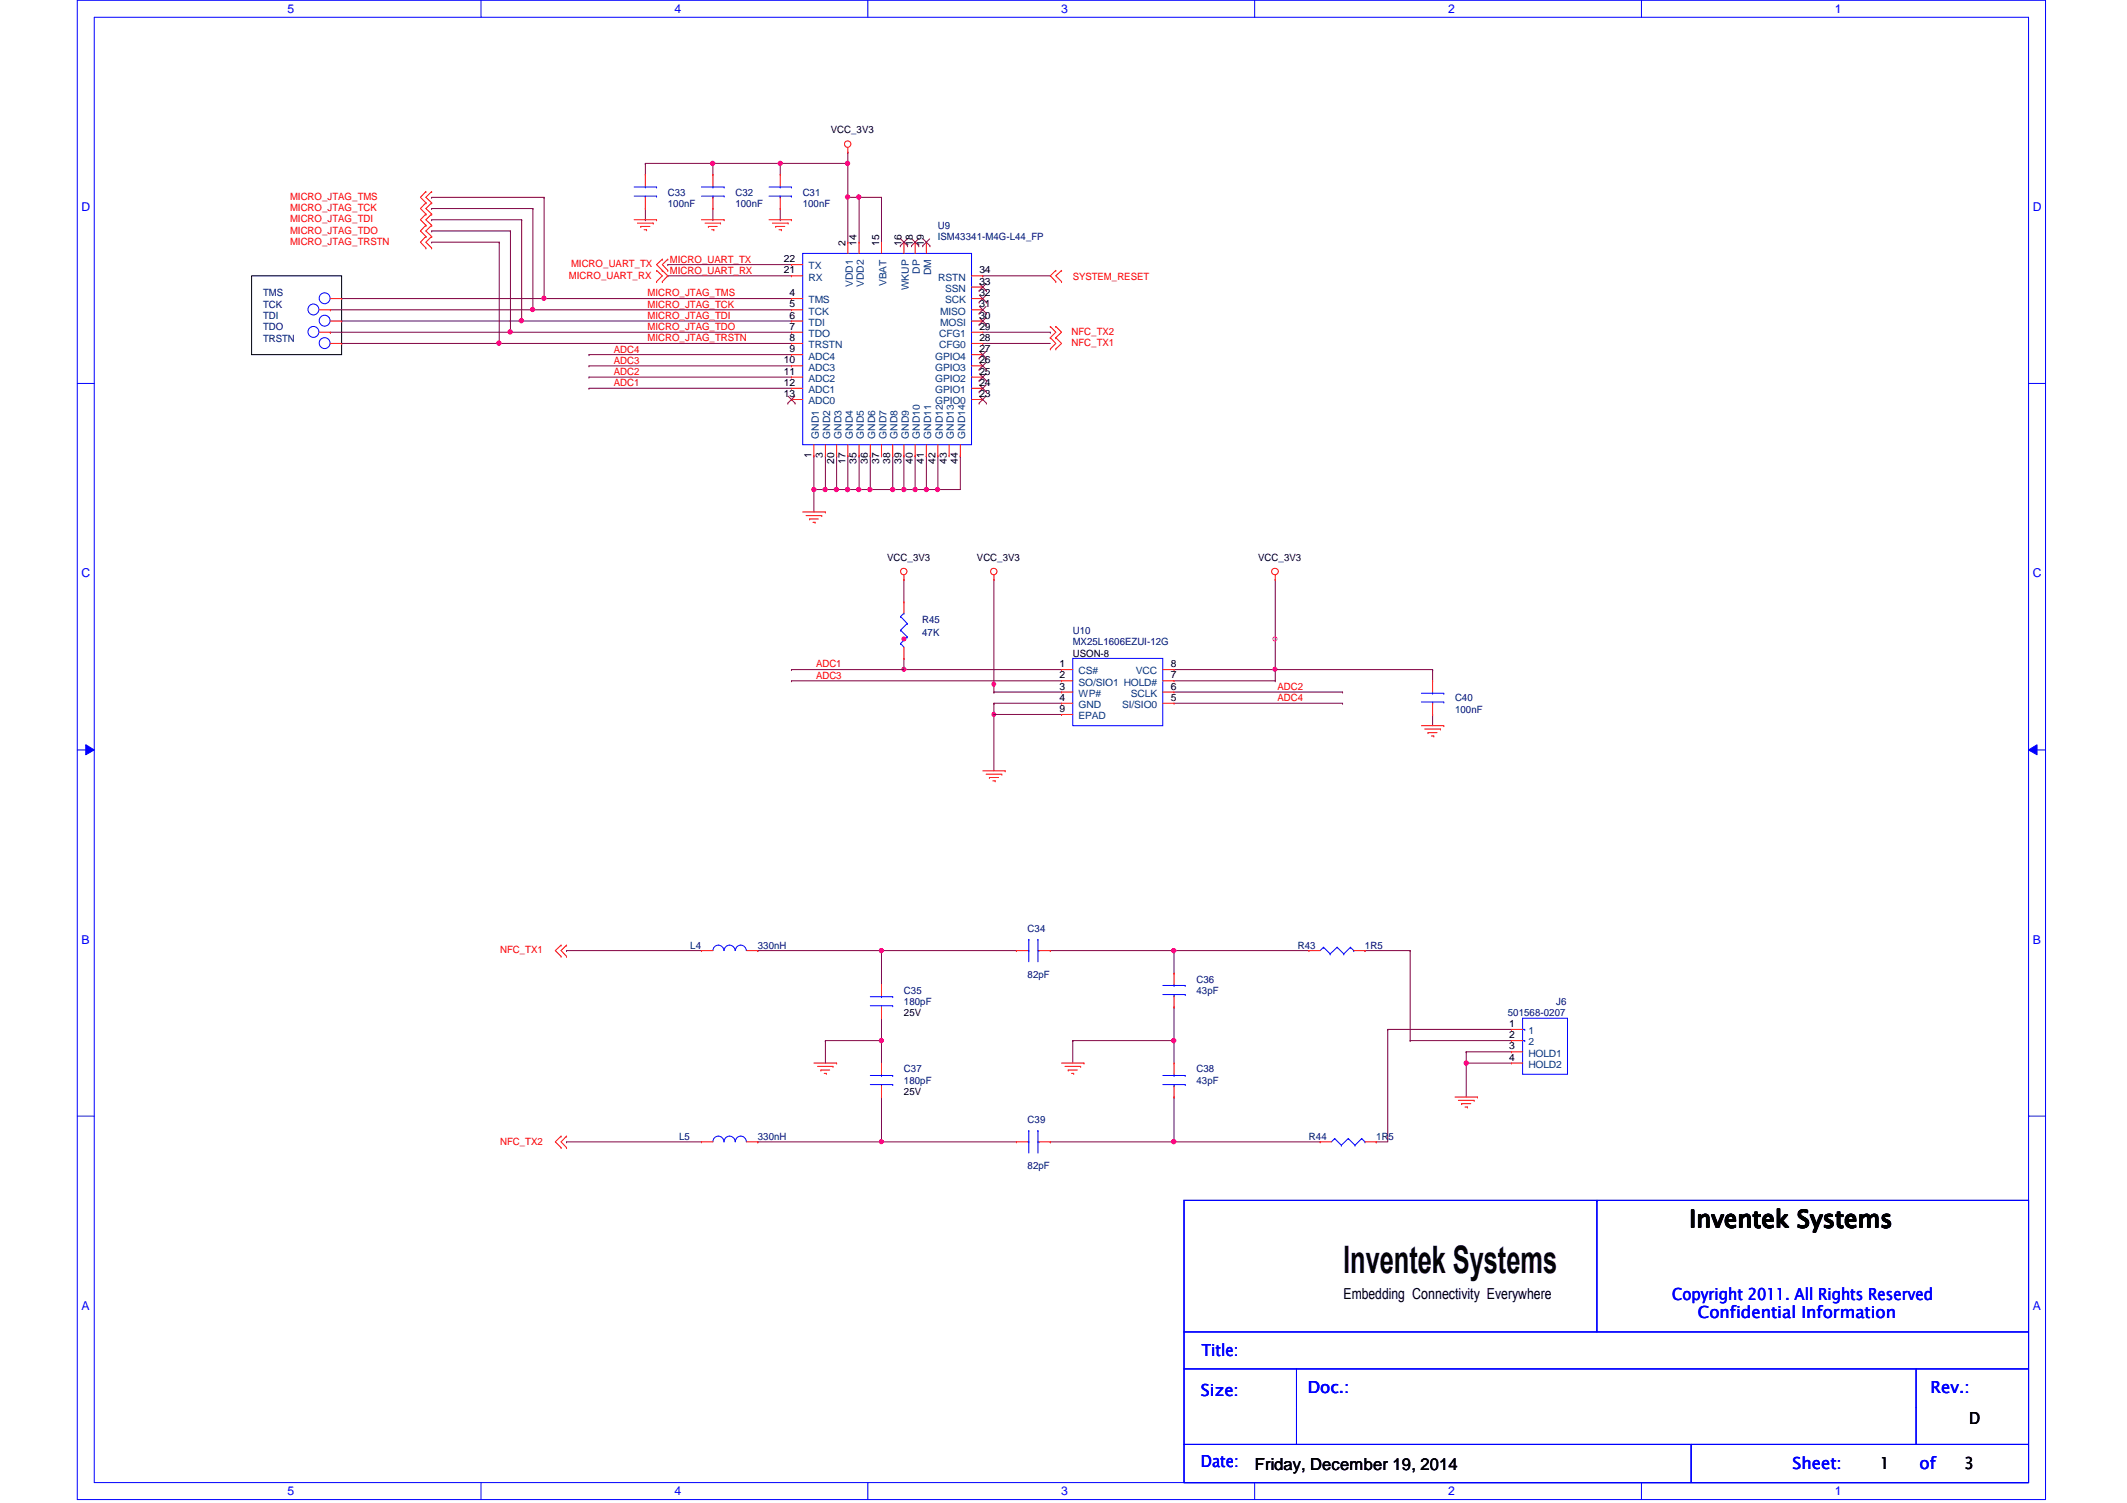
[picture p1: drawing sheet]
<svg xmlns="http://www.w3.org/2000/svg" width="297mm" height="210mm" viewBox="0 0 297 210" stroke-linecap="round" stroke-linejoin="round" font-family="sans-serif">
<path d="M10.8 0h274.9v209.4h-274.9zM13.2 2.4h270.1v204.7h-270.1z" fill="none" stroke="#00f" stroke-width=".14"/>
<g fill="#fff">
<path d="M40.2 .3h.9v1.9h-.9z"/>
<path d="M40.2 207.3h.9v1.9h-.9z"/>
</g>
<path d="M67.2 0v2.4M67.2 207.1v2.3" fill="none" stroke="#00f" stroke-width=".14"/>
<g fill="#fff">
<path d="M94.2 .3h.9v1.9h-.9z"/>
<path d="M94.2 207.3h.9v1.9h-.9z"/>
</g>
<path d="M121.2 0v2.4M121.2 207.1v2.3" fill="none" stroke="#00f" stroke-width=".14"/>
<g fill="#fff">
<path d="M148.2 .3h.9v1.9h-.9z"/>
<path d="M148.2 207.3h.9v1.9h-.9z"/>
</g>
<path d="M175.2 0v2.4M175.2 207.1v2.3" fill="none" stroke="#00f" stroke-width=".14"/>
<g fill="#fff">
<path d="M202.2 .3h1v1.9h-1z"/>
<path d="M202.2 207.3h1v1.9h-1z"/>
</g>
<path d="M229.2 0v2.4M229.2 207.1v2.3" fill="none" stroke="#00f" stroke-width=".14"/>
<g fill="#fff">
<path d="M256.2 .3h1v1.9h-1z"/>
<path d="M256.2 207.3h1v1.9h-1z"/>
<path d="M11.4 28h1.2v1.9h-1.2z"/>
<path d="M283.9 28h1.2v1.9h-1.2z"/>
<path d="M11.4 79.1h1.2v1.9h-1.2z"/>
<path d="M283.9 79.1h1.2v1.9h-1.2z"/>
</g>
<path d="M10.8 53.6h2.4M283.3 53.6h2.4" fill="none" stroke="#00f" stroke-width=".14"/>
<g fill="#fff">
<path d="M11.4 130.3h1.1v1.9h-1.1z"/>
<path d="M283.9 130.3h1.1v1.9h-1.1z"/>
</g>
<path d="M10.8 104.7h2.4M283.3 104.7h2.4" fill="none" stroke="#00f" stroke-width=".14"/>
<path d="M12 104l1.2 .7-1.2 .7z" fill="#00f"/>
<path d="M12 104l1.2 .7-1.2 .7z" fill="none" stroke="#00f" stroke-width=".14"/>
<path d="M283.3 104.7l1.2-.7v1.4z" fill="#00f"/>
<path d="M283.3 104.7l1.2-.7v1.4z" fill="none" stroke="#00f" stroke-width=".14"/>
<g fill="#fff">
<path d="M11.4 181.4h1.1v1.9h-1.1z"/>
<path d="M283.9 181.4h1.1v1.9h-1.1z"/>
</g>
<path d="M10.8 155.9h2.4M283.3 155.9h2.4" fill="none" stroke="#00f" stroke-width=".14"/>
<path d="M35.1 38.5h12.6v11h-12.6z" fill="none" stroke="#000" stroke-width=".14"/>
<path d="M113.7 63.7h.1M113.7 68.4h.1M113.7 63.7v4.7M113.7 68.4h1.6" fill="none" stroke="#800040" stroke-width=".14"/>
<circle cx="113.7" cy="68.4" r=".3" fill="#f0f"/>
<circle cx="113.7" cy="68.4" r=".3" fill="none" stroke="#f0f" stroke-width=".14"/>
<path d="M113.7 68.4h.1M113.7 68.4v3.1M131 68.4h.1M134.1 63.7h.1M134.1 63.7v4.7h-3.1" fill="none" stroke="#800040" stroke-width=".14"/>
<circle cx="130.9" cy="68.4" r=".3" fill="#f0f"/>
<circle cx="130.9" cy="68.4" r=".3" fill="none" stroke="#f0f" stroke-width=".14"/>
<path d="M129.4 63.7h.1M129.4 68.4h.1M129.4 63.7v4.7M131 63.7h.1M131 63.7v4.7h-1.6" fill="none" stroke="#800040" stroke-width=".14"/>
<circle cx="129.4" cy="68.4" r=".3" fill="#f0f"/>
<circle cx="129.4" cy="68.4" r=".3" fill="none" stroke="#f0f" stroke-width=".14"/>
<path d="M124.7 68.4h.1M124.7 68.4h1.5" fill="none" stroke="#800040" stroke-width=".14"/>
<circle cx="124.7" cy="68.4" r=".3" fill="#f0f"/>
<circle cx="124.7" cy="68.4" r=".3" fill="none" stroke="#f0f" stroke-width=".14"/>
<path d="M121.5 63.7h.1M121.5 68.4h.1M121.5 63.7v4.7M124.7 63.7h.1M124.7 63.7v4.7h-3.2" fill="none" stroke="#800040" stroke-width=".14"/>
<circle cx="121.5" cy="68.4" r=".3" fill="#f0f"/>
<circle cx="121.5" cy="68.4" r=".3" fill="none" stroke="#f0f" stroke-width=".14"/>
<path d="M120 63.7h.1M120 68.4h.1M120 63.7v4.7M120 68.4h1.5" fill="none" stroke="#800040" stroke-width=".14"/>
<circle cx="119.9" cy="68.4" r=".3" fill="#f0f"/>
<circle cx="119.9" cy="68.4" r=".3" fill="none" stroke="#f0f" stroke-width=".14"/>
<path d="M118.4 63.7h.1M118.4 68.4h.1M118.4 63.7v4.7M118.4 68.4h1.6" fill="none" stroke="#800040" stroke-width=".14"/>
<circle cx="118.4" cy="68.4" r=".3" fill="#f0f"/>
<circle cx="118.4" cy="68.4" r=".3" fill="none" stroke="#f0f" stroke-width=".14"/>
<path d="M116.8 63.7h.1M116.8 68.4h.1M116.8 63.7v4.7M116.8 68.4h1.6" fill="none" stroke="#800040" stroke-width=".14"/>
<circle cx="118.4" cy="68.4" r=".3" fill="#f0f"/>
<circle cx="118.4" cy="68.4" r=".3" fill="none" stroke="#f0f" stroke-width=".14"/>
<circle cx="116.8" cy="68.4" r=".3" fill="#f0f"/>
<circle cx="116.8" cy="68.4" r=".3" fill="none" stroke="#f0f" stroke-width=".14"/>
<path d="M115.3 63.7h.1M115.3 68.4h.1M115.3 63.7v4.7M115.3 68.4h1.5" fill="none" stroke="#800040" stroke-width=".14"/>
<circle cx="115.2" cy="68.4" r=".3" fill="#f0f"/>
<circle cx="115.2" cy="68.4" r=".3" fill="none" stroke="#f0f" stroke-width=".14"/>
<path d="M126.2 63.7h.1M126.2 68.4h.1M126.2 63.7v4.7M126.2 68.4h1.6" fill="none" stroke="#800040" stroke-width=".14"/>
<circle cx="126.2" cy="68.4" r=".3" fill="#f0f"/>
<circle cx="126.2" cy="68.4" r=".3" fill="none" stroke="#f0f" stroke-width=".14"/>
<path d="M127.8 63.7h.1M127.8 68.4h.1M127.8 63.7v4.7M127.8 68.4h1.6" fill="none" stroke="#800040" stroke-width=".14"/>
<circle cx="127.8" cy="68.4" r=".3" fill="#f0f"/>
<circle cx="127.8" cy="68.4" r=".3" fill="none" stroke="#f0f" stroke-width=".14"/>
<path d="M76 41.7h.1M76 41.7h34.5" fill="none" stroke="#800040" stroke-width=".14"/>
<circle cx="75.9" cy="41.7" r=".29" fill="#f0f"/>
<circle cx="75.9" cy="41.7" r=".29" fill="none" stroke="#f0f" stroke-width=".14"/>
<path d="M74.4 43.3h.1M74.4 43.3h36.1" fill="none" stroke="#800040" stroke-width=".14"/>
<circle cx="74.4" cy="43.2" r=".3" fill="#f0f"/>
<circle cx="74.4" cy="43.2" r=".3" fill="none" stroke="#f0f" stroke-width=".14"/>
<path d="M69.7 48h.1M69.7 48h40.8M71.3 46.4h.1M71.3 46.4h39.2" fill="none" stroke="#800040" stroke-width=".14"/>
<circle cx="69.7" cy="47.9" r=".3" fill="#f0f"/>
<circle cx="69.7" cy="47.9" r=".3" fill="none" stroke="#f0f" stroke-width=".14"/>
<path d="M93.3 37h.1M93.3 38.5h.1M93.3 37h17.2M93.3 38.5h17.2M118.4 27.6h.1M118.4 27.6v6.2M137.2 38.5h.1M137.2 38.5h9.5" fill="none" stroke="#800040" stroke-width=".14"/>
<circle cx="118.4" cy="27.5" r=".3" fill="#f0f"/>
<circle cx="118.4" cy="27.5" r=".3" fill="none" stroke="#f0f" stroke-width=".14"/>
<path d="M120 27.6h.1M120 27.6v6.2" fill="none" stroke="#800040" stroke-width=".14"/>
<circle cx="119.9" cy="27.5" r=".3" fill="#f0f"/>
<circle cx="119.9" cy="27.5" r=".3" fill="none" stroke="#f0f" stroke-width=".14"/>
<path d="M120 27.6h.1M120 27.6h3.1M123.1 27.6h.1M123.1 27.6v6.2M72.9 44.8h.1M72.9 44.8h37.6" fill="none" stroke="#800040" stroke-width=".14"/>
<circle cx="72.8" cy="44.8" r=".3" fill="#f0f"/>
<circle cx="72.8" cy="44.8" r=".3" fill="none" stroke="#f0f" stroke-width=".14"/>
<g fill="none" stroke="#800040" stroke-width=".14">
<path d="M60.3 27.6h.1M60.3 29.1h.1M60.3 30.7h.1M60.3 32.3h.1M60.3 27.6h15.7M60.3 29.1h14.1M60.3 30.7h12.6M60.3 32.3h11M71.3 32.3h.1M71.3 32.3v14.1M72.9 30.7h.1M72.9 30.7v14.1h-25.2"/>
<path d="M74.4 29.1h.1M74.4 29.1v14.2h-28.3M76 27.6h.1M76 27.6v14.1h-28.3M46.1 43.3h.1M47.7 41.7h.1M47.7 44.8h.1"/>
</g>
<circle cx="71.2" cy="46.4" r=".3" fill="#f0f"/>
<circle cx="71.2" cy="46.4" r=".3" fill="none" stroke="#f0f" stroke-width=".14"/>
<path d="M60.3 33.8h.1M60.3 33.8h9.4M69.7 33.8h.1M69.7 33.8v14.2h-22M46.1 46.4h.1M46.1 46.4h25.2M47.7 48h.1M123.1 132.8h.1M123.1 132.8h18.8" fill="none" stroke="#800040" stroke-width=".14"/>
<circle cx="123.1" cy="132.8" r=".29" fill="#f0f"/>
<circle cx="123.1" cy="132.8" r=".29" fill="none" stroke="#f0f" stroke-width=".14"/>
<path d="M123.1 132.8h.1M123.1 132.8v4.7M123.1 145.3h.1M123.1 145.3v3.2" fill="none" stroke="#800040" stroke-width=".14"/>
<circle cx="123.1" cy="145.3" r=".29" fill="#f0f"/>
<circle cx="123.1" cy="145.3" r=".29" fill="none" stroke="#f0f" stroke-width=".14"/>
<path d="M123.1 159.5h.1M123.1 159.5h18.8" fill="none" stroke="#800040" stroke-width=".14"/>
<circle cx="123.1" cy="159.4" r=".29" fill="#f0f"/>
<circle cx="123.1" cy="159.4" r=".29" fill="none" stroke="#f0f" stroke-width=".14"/>
<path d="M115.3 145.3h.1M115.3 145.3v3.2M115.3 145.3h7.8M123.1 153.2h.1M123.1 153.2v6.3M149.8 145.3h.1M149.8 145.3v3.2M164 140.6h.1M164 140.6v4.7h-14.2" fill="none" stroke="#800040" stroke-width=".14"/>
<circle cx="163.9" cy="145.3" r=".3" fill="#f0f"/>
<circle cx="163.9" cy="145.3" r=".3" fill="none" stroke="#f0f" stroke-width=".14"/>
<path d="M164 132.8h.1M164 132.8h18.8M164 145.3h.1M164 145.3v3.2" fill="none" stroke="#800040" stroke-width=".14"/>
<circle cx="163.9" cy="132.8" r=".3" fill="#f0f"/>
<circle cx="163.9" cy="132.8" r=".3" fill="none" stroke="#f0f" stroke-width=".14"/>
<path d="M164 132.8h.1M164 132.8v3.1M164 159.5h.1M164 159.5h20.4" fill="none" stroke="#800040" stroke-width=".14"/>
<circle cx="163.9" cy="159.4" r=".29" fill="#f0f"/>
<circle cx="163.9" cy="159.4" r=".29" fill="none" stroke="#f0f" stroke-width=".14"/>
<path d="M164 153.2h.1M164 153.2v6.3" fill="none" stroke="#800040" stroke-width=".14"/>
<circle cx="163.9" cy="159.4" r=".29" fill="#f0f"/>
<circle cx="163.9" cy="159.4" r=".29" fill="none" stroke="#f0f" stroke-width=".14"/>
<g fill="none" stroke="#800040" stroke-width=".14">
<path d="M90.1 22.8h.1M90.1 22.8v1.6M90.1 22.8h9.5M99.6 22.8h.1M118.4 27.6h.1M118.4 22.8h.1M118.4 27.6h1.6M118.4 22.8v4.8M137.2 48h.1M137.2 48h9.5M137.2 46.4h9.5M146.7 46.4h.1"/>
<path d="M79.1 132.8h.1M79.1 132.8h18.9M105.8 132.8h.1M105.8 132.8h17.3M146.7 132.8h.1M146.7 132.8h17.3M190.6 132.8h.1M190.6 132.8h6.3M196.9 132.8h.1M196.9 132.8v12.5M79.1 159.5h.1M79.1 159.5h18.9"/>
<path d="M105.8 159.5h.1M105.8 159.5h17.3M123.1 142.2h.1M123.1 142.2v3.1M146.7 159.5h.1M146.7 159.5h17.3M192.2 159.5h.1M193.8 143.8h.1M193.8 143.8v15.7h-1.6"/>
</g>
<circle cx="99.5" cy="22.8" r=".3" fill="#f0f"/>
<circle cx="99.5" cy="22.8" r=".3" fill="none" stroke="#f0f" stroke-width=".14"/>
<path d="M99.6 22.8h.1M99.6 22.8v1.6M99.6 22.8h9.4M109 22.8h.1" fill="none" stroke="#800040" stroke-width=".14"/>
<circle cx="109" cy="22.8" r=".3" fill="#f0f"/>
<circle cx="109" cy="22.8" r=".3" fill="none" stroke="#f0f" stroke-width=".14"/>
<path d="M109 22.8h.1M109 22.8v1.6M109 22.8h9.4" fill="none" stroke="#800040" stroke-width=".14"/>
<circle cx="118.4" cy="22.8" r=".3" fill="#f0f"/>
<circle cx="118.4" cy="22.8" r=".3" fill="none" stroke="#f0f" stroke-width=".14"/>
<path d="M90.1 30.7h.1M90.1 29.1v1.6M99.6 30.7h.1M99.6 29.1v1.6M109 30.7h.1M109 29.1v1.6M118.4 21.3h.1M118.4 21.3v1.5M204.8 148.5h.1M204.8 148.5h6.3M204.8 148.5v4.7" fill="none" stroke="#800040" stroke-width=".14"/>
<circle cx="204.8" cy="148.5" r=".3" fill="#f0f"/>
<circle cx="204.8" cy="148.5" r=".3" fill="none" stroke="#f0f" stroke-width=".14"/>
<g fill="none" stroke="#800040" stroke-width=".14">
<path d="M164 93.5h14.1M178.1 93.5h.1M200.1 93.5h.1M200.1 99.8h.1M200.1 93.5v1.6M200.1 99.8v1.5M193.8 143.8h.1M193.8 143.8h17.3M196.9 145.3h.1M196.9 145.3h14.2M204.8 146.9h.1M204.8 146.9h6.3"/>
<path d="M204.8 146.9v1.6"/>
</g>
<circle cx="178.1" cy="93.5" r=".3" fill="#f0f"/>
<circle cx="178.1" cy="93.5" r=".3" fill="none" stroke="#f0f" stroke-width=".14"/>
<path d="M138.8 99.8h.1M138.8 99.8v7.9M178.1 80.9h.1M178.1 80.9v12.6h22M200.1 93.5h.1" fill="none" stroke="#800040" stroke-width=".14"/>
<circle cx="138.8" cy="99.8" r=".29" fill="#f0f"/>
<circle cx="138.8" cy="99.8" r=".29" fill="none" stroke="#f0f" stroke-width=".14"/>
<g fill="none" stroke="#800040" stroke-width=".14">
<path d="M126.2 93.5h.1M126.2 93.5h22M138.8 98.2h.1M138.8 96.6h.1M138.8 98.2h9.4M138.8 98.2v1.6h9.4M138.8 96.6h9.4M148.2 99.8h.1M164 96.6h23.5M164 95.1h14.1M178.1 95.1h.1M178.1 93.5h.1"/>
<path d="M178.1 93.5v1.6M187.5 96.6h.1"/>
</g>
<circle cx="126.2" cy="93.5" r=".3" fill="#f0f"/>
<circle cx="126.2" cy="93.5" r=".3" fill="none" stroke="#f0f" stroke-width=".14"/>
<g fill="none" stroke="#800040" stroke-width=".14">
<path d="M82.3 54.2h.1M82.3 52.7h.1M82.3 51.1h.1M82.3 49.5h.1M82.3 54.2h28.2M82.3 52.7h28.2M82.3 51.1h28.2M82.3 49.5h28.2M110.5 93.5h.1M110.5 95.1h.1M110.5 95.1h37.7M126.2 91.9h.1"/>
<path d="M126.2 80.9h.1M126.2 91.9v1.6h-15.7M126.2 80.9v3.2M138.8 96.6h.1M138.8 80.9v15.7M164 98.2h23.5M187.5 98.2h.1"/>
</g>
<g fill="none" stroke="#f00" stroke-width=".14">
<path d="M59.5 26.8h.1M59.5 28.3h.1M59.5 29.9h.1M59.5 31.5h.1M59.5 33h.1M59.5 34.6h.1M59.5 26.8l-.8 .8 .8 .7M59.5 28.3l-.8 .8 .8 .8M59.5 29.9l-.8 .8 .8 .8M59.5 31.5l-.8 .8 .8 .7M59.5 33l-.8 .8 .8 .8M60.3 26.8h.1"/>
<path d="M60.3 28.3h.1M60.3 29.9h.1M60.3 31.5h.1M60.3 33h.1M60.3 34.6h.1M60.3 26.8l-.8 .8 .8 .7M60.3 28.3l-.8 .8 .8 .8M60.3 29.9l-.8 .8 .8 .8M60.3 31.5l-.8 .8 .8 .7M60.3 33l-.8 .8 .8 .8M88.6 30.7h3.1M89 31.2h2.2"/>
<path d="M89.5 31.6h.1M89.5 31.6h1.3M90 32.1h.3M90.1 24.4h.1M90.1 29.1h.1M90.1 24.4v1.6M90.1 27.6v1.5M90.3 32.1h.1M91.2 31.2h.1M91.7 30.7h.1M91.7 39.3h.1M91.7 37.8h.1"/>
<path d="M91.7 37.8l.8 .7-.8 .8M92.5 37.8h.1M92.5 39.3h.1M92.5 36.2h.1M92.5 36.2l-.8 .8 1.6 1.5-.8 .8M93.3 36.2h.1M93.3 37.8h.1M93.3 36.2l-.8 .8 .8 .8M98 30.7h3.1M98.5 31.2h2.1M98.9 31.6h.1M98.9 31.6h1.3"/>
<path d="M99.4 32.1h.3M99.6 24.4h.1M99.6 29.1h.1M99.6 24.4v1.6M99.6 27.6v1.5M99.7 32.1h.1M100.6 31.2h.1M101.1 30.7h.1M107.4 30.7h3.1M107.9 31.2h2.2M108.3 31.6h.1M108.3 31.6h1.3"/>
<path d="M108.8 32.1h.3M109 24.4h.1M109 29.1h.1M109 24.4v1.6M109 27.6v1.5M109.1 32.1h.1M110.1 31.2h.1M110.5 30.7h.1M110.5 38.5h.1M110.5 37h.1M110.5 38.5h1.6M110.5 37h1.6"/>
<path d="M118.4 21.3h.1M118.4 33.8h.1M118.4 20.6v.7M118.4 33.8v1.6M120 33.8h.1M120 33.8v1.6M123.1 33.8h.1M123.1 33.8v1.6M126.2 33.8h.1M126.2 33.8v1.6M127.8 33.8h.1M127.8 33.8v1.6"/>
<path d="M129.4 33.8h.1M129.4 33.8v1.6M135.7 38.5h1.5M137.2 38.5h.1M147.4 37.8h.1M147.4 39.3h.1M147.4 37.8l-.7 .7 .7 .8M148.2 39.3h.1M148.2 37.8h.1M148.2 37.8l-.8 .7 .8 .8M44.6 43.3h1.5M44.6 46.4h1.5"/>
<path d="M46.1 43.3h.1M46.1 46.4h.1M46.1 44.8h1.6M46.1 41.7h1.6M46.1 48h1.6M47.7 44.8h.1M47.7 41.7h.1M47.7 48h.1M110.5 41.7h.1M110.5 43.3h.1M110.5 44.8h.1M110.5 46.4h.1"/>
<path d="M110.5 48h.1M110.5 49.5h.1M110.5 51.1h.1M110.5 52.7h.1M110.5 54.2h.1M110.5 55.8h.1M110.5 43.3h1.6M110.5 44.8h1.6M110.5 41.7h1.6M110.5 46.4h1.6M110.5 48h1.6M110.5 49.5h1.6"/>
<path d="M110.5 51.1h1.6M110.5 52.7h1.6M110.5 54.2h1.6M110.5 55.8h1.6M135.7 43.3h1.5M135.7 44.8h1.5M135.7 41.7h1.5M135.7 46.4h1.5M135.7 48h1.5M135.7 49.5h1.5M135.7 51.1h1.5M135.7 52.7h1.5"/>
<path d="M135.7 54.2h1.5M135.7 55.8h1.5M135.7 40.1h1.5M137.2 55.8h.1M137.2 54.2h.1M137.2 52.7h.1M137.2 51.1h.1M137.2 49.5h.1M137.2 48h.1M137.2 46.4h.1M137.2 44.8h.1M137.2 43.3h.1"/>
<path d="M137.2 41.7h.1M137.2 40.1h.1M146.7 47.2h.1M146.7 48.7h.1M146.7 45.6h.1M146.7 47.2l.7 .8-.7 .7M146.7 45.6l.7 .8-.7 .8M147.4 47.2h.1M147.4 48.7h.1M147.4 45.6h.1M147.4 47.2l.8 .8-.8 .7M147.4 45.6l.8 .8-.8 .8"/>
<path d="M112.1 71.5h3.2M112.6 72h2.2M113.1 72.5h.1M113.1 72.5h1.2M113.5 72.9h.3M113.7 63.7h.1M113.7 62.1v1.6M113.8 72.9h.1M114.8 72h.1M115.3 71.5h.1M115.3 63.7h.1M115.3 62.1v1.6"/>
<path d="M116.8 63.7h.1M116.8 62.1v1.6M118.4 63.7h.1M118.4 62.1v1.6M120 63.7h.1M120 62.1v1.6M121.5 63.7h.1M121.5 62.1v1.6M123.1 63.7h.1M123.1 62.1v1.6M124.7 63.7h.1M124.7 62.1v1.6"/>
<path d="M126.2 63.7h.1M126.2 62.1v1.6M127.8 63.7h.1M127.8 62.1v1.6M129.4 63.7h.1M129.4 62.1v1.6M131 63.7h.1M131 62.1v1.6M132.5 63.7h.1M132.5 62.1v1.6M134.1 63.7h.1M134.1 62.1v1.6"/>
<path d="M126.2 80.9h.1M126.2 91.9h.1M126.2 84.1h.1M126.2 80.3v.6M126.2 84.1v1.5M126.2 90.4v1.5M138.8 80.9h.1M138.8 80.3v.6M148.2 93.5h.1M148.2 95.1h.1M148.2 96.6h.1M148.2 98.2h.1"/>
<path d="M148.2 99.8h.1M148.2 93.5h1.6M148.2 95.1h1.6M148.2 96.6h1.6M148.2 98.2h1.6M148.2 99.8h1.6M162.4 93.5h1.6M162.4 95.1h1.6M162.4 96.6h1.6M162.4 98.2h1.6M164 93.5h.1M164 95.1h.1"/>
<path d="M164 96.6h.1M164 98.2h.1M178.1 80.9h.1M178.1 80.3v.6M200.1 95.1h.1M200.1 99.8h.1M200.1 95.1v1.5M200.1 98.2v1.6M137.2 107.7h3.2M137.7 108.1h2.2M138.2 108.6h.1M138.2 108.6h1.2"/>
<path d="M138.6 109.1h.4M139 109.1h.1M139.9 108.1h.1M140.4 107.7h.1M198.5 101.3h3.1M199 101.8h2.2M199.4 102.3h.1M199.4 102.3h1.3M199.9 102.8h.3M200.2 102.8h.1M201.2 101.8h.1M201.6 101.3h.1"/>
<path d="M78.4 132h.1M78.4 133.6h.1M78.4 132l-.8 .8 .8 .8M79.1 132h.1M79.1 133.6h.1M79.1 132l-.7 .8 .7 .8M98 132.8h.1M98 132.8h1.6M104.3 132.8h1.5M105.8 132.8h.1M123.1 137.5h.1M123.1 137.5v1.6"/>
<path d="M141.9 132.8h.1M141.9 132.8h1.6M145.1 132.8h1.6M146.7 132.8h.1M164 135.9h.1M164 135.9v1.6M164 139.1v1.5M182.8 132.8h.1M182.8 132.8h1.6M189.1 132.8h1.5M190.6 132.8h.1M78.4 158.7h.1"/>
<path d="M78.4 158.7l-.8 .8 .8 .8M79.1 158.7h.1M79.1 158.7l-.7 .8 .7 .8M98 159.5h.1M98 159.5h1.6M104.3 159.5h1.5M105.8 159.5h.1M113.7 148.5h3.1M114.2 148.9h2.1M114.6 149.4h.1M114.6 149.4h1.3M115.1 149.9h.3"/>
<path d="M115.4 149.9h.1M116.3 148.9h.1M116.8 148.5h.1M123.1 142.2h.1M123.1 148.5h.1M123.1 153.2h.1M123.1 140.6v1.6M123.1 148.5v1.5M123.1 151.6v1.6M141.9 159.5h.1M141.9 159.5h1.6M145.1 159.5h1.6"/>
<path d="M146.7 159.5h.1M148.2 148.5h3.2M148.7 148.9h2.2M149.2 149.4h.1M149.2 149.4h1.2M149.6 149.9h.3M149.9 149.9h.1M150.9 148.9h.1M151.4 148.5h.1M164 140.6h.1M164 148.5h.1M164 153.2h.1"/>
<path d="M164 148.5v1.5M164 151.6v1.6M184.4 159.5h.1M184.4 159.5h1.5M190.6 159.5h1.6M192.2 159.5h.1M203.2 153.2h3.1M203.7 153.7h2.2M204.1 154.1h.1M204.1 154.1h1.3M204.6 154.6h.3M204.9 154.6h.1"/>
<path d="M205.9 153.7h.1M206.3 153.2h.1M211.1 145.3h.1M211.1 143.8h.1M211.1 146.9h.1M211.1 148.5h.1M211.1 148.5h1.5M211.1 145.3h1.5M211.1 143.8h1.5M211.1 146.9h1.5M78.4 160.3h.1M79.1 160.3h.1"/>
<circle cx="118.4" cy="20.1" r=".45"/>
<circle cx="126.2" cy="79.8" r=".45"/>
<circle cx="138.8" cy="79.8" r=".45"/>
<circle cx="178.1" cy="79.8" r=".46"/>
</g>
<g fill="none" stroke="#00f" stroke-width=".14">
<path d="M88.6 27.4h3.1M88.6 26.1h3.1M90.1 26.1h.1M90.1 27.6h.1M90.1 26v.1M90.1 27.4v.2M91.7 27.4h.1M91.7 26.1h.1M98 27.4h3.1M98 26.1h3.1M99.6 26.1h.1M99.6 27.6h.1"/>
<path d="M99.6 26v.1M99.6 27.4v.2M101.1 27.4h.1M101.1 26.1h.1M107.4 27.4h3.1M107.4 26.1h3.1M109 26.1h.1M109 27.6h.1M109 26v.1M109 27.4v.2M110.5 27.4h.1M110.5 26.1h.1"/>
<path d="M112.1 35.4h23.6v26.7h-23.6zM125.8 89.9h.1M125.8 88h.1M125.8 86.1h.1M125.8 89.9l.4 .5M125.8 88l.9 .9M125.8 86.1l.9 1M126.2 85.6h.1M126.2 85.6l-.4 .5M126.7 88.9h.1M126.7 87.1h.1M126.7 88.9l-.9 1"/>
<path d="M126.7 87.1l-.9 .9M149.8 91.9h12.6v9.4h-12.6zM198.5 98h3.1M198.5 96.8h3.1M200.1 96.8h.1M200.1 98.2h.1M200.1 96.6v.2M200.1 98v.2M201.6 98h.1M201.6 96.8h.1M99.6 132.8a.76 .76 0 0 1 .7-.8 .76 .76 0 0 1 .8 .8M101.1 132.8a.76 .76 0 0 1 .8-.8 .76 .76 0 0 1 .8 .8"/>
<path d="M102.7 132.8a.76 .76 0 0 1 .8-.8 .76 .76 0 0 1 .7 .8M121.5 139.2h3.2M123.1 139.2h.1M123.1 139.1v.1M124.7 139.2h.1M143.5 132.8h.2M143.7 132.8h.1M143.7 131.2h.1M143.7 131.2v3.1M144.9 131.2h.1M144.9 131.2v3.1M144.9 132.8h.2"/>
<path d="M145.1 132.8h.1M162.4 138.9h3.1M162.4 137.6h3.1M164 137.6h.1M164 139.1h.1M164 137.5v.1M164 138.9v.2M165.5 138.9h.1M165.5 137.6h.1M184.8 132.3h.1M184.8 132.3l-.4 .5M184.8 132.3l1 .9"/>
<path d="M185.8 133.2h.1M186.7 132.3h.1M186.7 132.3l-.9 .9M186.7 132.3l1 .9M187.7 133.2h.1M188.6 132.3h.1M188.6 132.3l-.9 .9M188.6 132.3l.5 .5M189.1 132.8h.1M99.6 159.5a.76 .76 0 0 1 .7-.8 .76 .76 0 0 1 .8 .8M101.1 159.5a.76 .76 0 0 1 .8-.8 .76 .76 0 0 1 .8 .8M102.7 159.5a.76 .76 0 0 1 .8-.8 .76 .76 0 0 1 .7 .8"/>
<path d="M121.5 151.5h3.2M121.5 150.2h3.2M121.5 140.5h3.2M123.1 140.6h.1M123.1 150.2h.1M123.1 151.6h.1M123.1 140.5v.1M123.1 150v.2M123.1 151.5v.1M124.7 140.5h.1M124.7 151.5h.1M124.7 150.2h.1"/>
<path d="M143.5 159.5h.2M143.7 159.5h.1M143.7 157.9h.1M143.7 157.9v3.1M144.9 157.9h.1M144.9 157.9v3.1M144.9 159.5h.2M145.1 159.5h.1M162.4 151.5h3.1M162.4 150.2h3.1M164 150.2h.1M164 151.6h.1"/>
<path d="M164 150v.2M164 151.5v.1M165.5 151.5h.1M165.5 150.2h.1M186.4 159h.1M186.4 159l-.5 .5M186.4 159l.9 .9M187.3 159.9h.1M188.3 159h.1M188.3 159l-1 .9M188.3 159l.9 .9M189.2 159.9h.1"/>
<path d="M190.2 159h.1M190.2 159l-1 .9M190.2 159l.4 .5M190.6 159.5h.1M212.6 142.2h6.3v7.8h-6.3zM212.6 143.8h.3M212.6 145.3h.3M212.9 143.8h.1M212.9 145.3h.1M165.4 167.6h117.9v39.5h-117.9zM223 167.6h.1M223 167.6v18.4"/>
<path d="M165.4 186h117.9M165.4 191.2h117.9M181.1 191.2v10.5M267.6 191.2v10.5M165.4 201.7h117.9M165.4 207.1h117.9M236.2 201.7v5.4"/>
<circle cx="43.8" cy="46.3" r=".76"/>
<circle cx="43.8" cy="43.2" r=".76"/>
<circle cx="45.3" cy="44.8" r=".76"/>
<circle cx="45.3" cy="41.7" r=".76"/>
<circle cx="45.3" cy="47.9" r=".76"/>
</g>
<g fill="none" stroke="#804000" stroke-width=".14">
<path d="M125.7 34.3h.1M125.8 33.4l.9 .9M126.7 33.4l-1 .9M126.7 34.3h.1M127.3 34.3h.1M127.3 33.4l1 .9M128.3 33.4l-1 .9M128.3 34.3h.1M128.9 34.3h.1M128.9 33.4l1 .9M129.8 33.4l-.9 .9M129.9 34.3h.1"/>
<path d="M136.8 39.6l.9 1M137.7 39.6l-1 1M110 56.3h.1M110.1 55.3l.9 1M111 55.3l-1 1M111 56.3h.1M136.7 56.3h.1M136.7 54.7h.1M136.7 53.2h.1M136.7 51.6h.1M136.7 50h.1M136.7 45.3h.1"/>
<path d="M136.7 43.8h.1M136.7 42.2h.1M136.7 40.6h.1M136.8 41.2l.9 1M136.8 55.3l.9 1M136.8 53.8l.9 .9M136.8 52.2l.9 1M136.8 50.6l.9 1M136.8 49.1l.9 .9M136.8 44.4l.9 .9M136.8 42.8l.9 1M137.7 55.3l-1 1"/>
<path d="M137.7 53.8l-1 .9M137.7 52.2l-1 1M137.7 50.6l-1 1M137.7 49.1l-1 .9M137.7 44.4l-1 .9M137.7 42.8l-1 1M137.7 41.2l-1 1M137.7 56.3h.1M137.7 54.7h.1M137.7 53.2h.1M137.7 51.6h.1M137.7 50h.1"/>
<path d="M137.7 45.3h.1M137.7 43.8h.1M137.7 42.2h.1M137.7 40.6h.1"/>
</g>
<circle cx="113.7" cy="68.4" r=".3" fill="#f0f"/>
<circle cx="113.7" cy="68.4" r=".3" fill="none" stroke="#f0f" stroke-width=".14"/>
<circle cx="130.9" cy="68.4" r=".3" fill="#f0f"/>
<circle cx="130.9" cy="68.4" r=".3" fill="none" stroke="#f0f" stroke-width=".14"/>
<circle cx="129.4" cy="68.4" r=".3" fill="#f0f"/>
<circle cx="129.4" cy="68.4" r=".3" fill="none" stroke="#f0f" stroke-width=".14"/>
<circle cx="124.7" cy="68.4" r=".3" fill="#f0f"/>
<circle cx="124.7" cy="68.4" r=".3" fill="none" stroke="#f0f" stroke-width=".14"/>
<circle cx="121.5" cy="68.4" r=".3" fill="#f0f"/>
<circle cx="121.5" cy="68.4" r=".3" fill="none" stroke="#f0f" stroke-width=".14"/>
<circle cx="119.9" cy="68.4" r=".3" fill="#f0f"/>
<circle cx="119.9" cy="68.4" r=".3" fill="none" stroke="#f0f" stroke-width=".14"/>
<circle cx="118.4" cy="68.4" r=".3" fill="#f0f"/>
<circle cx="118.4" cy="68.4" r=".3" fill="none" stroke="#f0f" stroke-width=".14"/>
<circle cx="118.4" cy="68.4" r=".3" fill="#f0f"/>
<circle cx="118.4" cy="68.4" r=".3" fill="none" stroke="#f0f" stroke-width=".14"/>
<circle cx="116.8" cy="68.4" r=".3" fill="#f0f"/>
<circle cx="116.8" cy="68.4" r=".3" fill="none" stroke="#f0f" stroke-width=".14"/>
<circle cx="115.2" cy="68.4" r=".3" fill="#f0f"/>
<circle cx="115.2" cy="68.4" r=".3" fill="none" stroke="#f0f" stroke-width=".14"/>
<circle cx="126.2" cy="68.4" r=".3" fill="#f0f"/>
<circle cx="126.2" cy="68.4" r=".3" fill="none" stroke="#f0f" stroke-width=".14"/>
<circle cx="127.8" cy="68.4" r=".3" fill="#f0f"/>
<circle cx="127.8" cy="68.4" r=".3" fill="none" stroke="#f0f" stroke-width=".14"/>
<circle cx="75.9" cy="41.7" r=".29" fill="#f0f"/>
<circle cx="75.9" cy="41.7" r=".29" fill="none" stroke="#f0f" stroke-width=".14"/>
<circle cx="74.4" cy="43.2" r=".3" fill="#f0f"/>
<circle cx="74.4" cy="43.2" r=".3" fill="none" stroke="#f0f" stroke-width=".14"/>
<circle cx="69.7" cy="47.9" r=".3" fill="#f0f"/>
<circle cx="69.7" cy="47.9" r=".3" fill="none" stroke="#f0f" stroke-width=".14"/>
<circle cx="118.4" cy="27.5" r=".3" fill="#f0f"/>
<circle cx="118.4" cy="27.5" r=".3" fill="none" stroke="#f0f" stroke-width=".14"/>
<circle cx="119.9" cy="27.5" r=".3" fill="#f0f"/>
<circle cx="119.9" cy="27.5" r=".3" fill="none" stroke="#f0f" stroke-width=".14"/>
<circle cx="72.8" cy="44.8" r=".3" fill="#f0f"/>
<circle cx="72.8" cy="44.8" r=".3" fill="none" stroke="#f0f" stroke-width=".14"/>
<circle cx="71.2" cy="46.4" r=".3" fill="#f0f"/>
<circle cx="71.2" cy="46.4" r=".3" fill="none" stroke="#f0f" stroke-width=".14"/>
<circle cx="123.1" cy="132.8" r=".29" fill="#f0f"/>
<circle cx="123.1" cy="132.8" r=".29" fill="none" stroke="#f0f" stroke-width=".14"/>
<circle cx="123.1" cy="145.3" r=".29" fill="#f0f"/>
<circle cx="123.1" cy="145.3" r=".29" fill="none" stroke="#f0f" stroke-width=".14"/>
<circle cx="123.1" cy="159.4" r=".29" fill="#f0f"/>
<circle cx="123.1" cy="159.4" r=".29" fill="none" stroke="#f0f" stroke-width=".14"/>
<circle cx="163.9" cy="145.3" r=".3" fill="#f0f"/>
<circle cx="163.9" cy="145.3" r=".3" fill="none" stroke="#f0f" stroke-width=".14"/>
<circle cx="163.9" cy="132.8" r=".3" fill="#f0f"/>
<circle cx="163.9" cy="132.8" r=".3" fill="none" stroke="#f0f" stroke-width=".14"/>
<circle cx="163.9" cy="159.4" r=".29" fill="#f0f"/>
<circle cx="163.9" cy="159.4" r=".29" fill="none" stroke="#f0f" stroke-width=".14"/>
<circle cx="163.9" cy="159.4" r=".29" fill="#f0f"/>
<circle cx="163.9" cy="159.4" r=".29" fill="none" stroke="#f0f" stroke-width=".14"/>
<circle cx="99.5" cy="22.8" r=".3" fill="#f0f"/>
<circle cx="99.5" cy="22.8" r=".3" fill="none" stroke="#f0f" stroke-width=".14"/>
<circle cx="109" cy="22.8" r=".3" fill="#f0f"/>
<circle cx="109" cy="22.8" r=".3" fill="none" stroke="#f0f" stroke-width=".14"/>
<circle cx="118.4" cy="22.8" r=".3" fill="#f0f"/>
<circle cx="118.4" cy="22.8" r=".3" fill="none" stroke="#f0f" stroke-width=".14"/>
<circle cx="204.8" cy="148.5" r=".3" fill="#f0f"/>
<circle cx="204.8" cy="148.5" r=".3" fill="none" stroke="#f0f" stroke-width=".14"/>
<circle cx="178.1" cy="93.5" r=".3" fill="#f0f"/>
<circle cx="178.1" cy="89.2" r=".3" fill="none" stroke="#f0f" stroke-width=".14"/>
<circle cx="138.8" cy="95.5" r=".29" fill="#f0f"/>
<circle cx="138.8" cy="95.5" r=".29" fill="none" stroke="#f0f" stroke-width=".14"/>
<circle cx="126.2" cy="89.2" r=".3" fill="#f0f"/>
<circle cx="126.2" cy="89.2" r=".3" fill="none" stroke="#f0f" stroke-width=".14"/>
<text font-size="5.3" fill="#040404" x="187.6" y="177.8">lnventek Systems</text>
<text font-size="3.4" x="235.9" y="171.4">Inventek Systems</text>
<g font-size="2.3" fill="#00f">
<text x="233.5" y="181.6">Copyright 2011. All Rights Reserved</text>
<text x="237.1" y="184.1">Confidential Information</text>
<text x="167.8" y="189.4">Title:</text>
<text x="167.7" y="194.9">Size:</text>
<text x="182.6" y="194.6">Doc.:</text>
<text x="269.6" y="194.6">Rev.:</text>
<text x="167.7" y="204.9">Date:</text>
<text x="250.3" y="205.1">Sheet:</text>
<text x="268.1" y="205.1">of</text>
</g>
<g font-size="2.3">
<text x="275" y="198.9">D</text>
<text x="175.3" y="205.3">Friday, December 19, 2014</text>
<text x="262.5" y="205.1">1</text>
<text x="274.4" y="205.1">3</text>
</g>
<text font-size="2.1" fill="#040404" x="187.6" y="181.4">Embedding Connectivity Everywhere</text>
<g font-size="1.7" fill="#00f">
<text x="40.2" y="1.8">5</text>
<text x="94.2" y="1.8">4</text>
<text x="148.2" y="1.8">3</text>
<text x="202.2" y="1.8">2</text>
<text x="256.2" y="1.8">1</text>
<text x="11.4" y="29.5">D</text>
<text x="283.9" y="29.5">D</text>
<text x="11.4" y="80.6">C</text>
<text x="283.9" y="80.6">C</text>
<text x="11.4" y="131.8">B</text>
<text x="283.9" y="131.8">B</text>
<text x="11.4" y="183">A</text>
<text x="283.9" y="183">A</text>
<text x="40.2" y="208.8">5</text>
<text x="94.2" y="208.8">4</text>
<text x="148.2" y="208.8">3</text>
<text x="202.2" y="208.8">2</text>
<text x="256.2" y="208.8">1</text>
</g>
<g font-size="1.4">
<text x="116" y="18.6">VCC_3V3</text>
<text x="118.1" y="34.3" transform="rotate(-90 118.1 34.3)">2</text>
<text x="119.6" y="34.3" transform="rotate(-90 119.6 34.3)">14</text>
<text x="122.8" y="34.3" transform="rotate(-90 122.8 34.3)">15</text>
<text x="125.9" y="34.3" transform="rotate(-90 125.9 34.3)">16</text>
<text x="127.5" y="34.3" transform="rotate(-90 127.5 34.3)">18</text>
<text x="129" y="34.3" transform="rotate(-90 129 34.3)">19</text>
<text x="109.5" y="38.2">21</text>
<text x="109.5" y="36.6">22</text>
<text x="110.2" y="41.4">4</text>
<text x="136.8" y="41.4">32</text>
<text x="136.8" y="39.8">33</text>
<text x="136.8" y="38.2">34</text>
<text x="110.2" y="42.9">5</text>
<text x="110.2" y="44.5">6</text>
<text x="110.2" y="46.1">7</text>
<text x="110.2" y="47.6">8</text>
<text x="136.8" y="47.6">28</text>
<text x="136.8" y="46.1">29</text>
<text x="136.8" y="44.5">30</text>
<text x="136.8" y="42.9">31</text>
<text x="109.5" y="50.8">10</text>
<text x="109.5" y="52.3">11</text>
<text x="109.5" y="53.9">12</text>
<text x="110.2" y="49.2">9</text>
<text x="136.8" y="53.9">24</text>
<text x="136.8" y="52.3">25</text>
<text x="136.8" y="50.8">26</text>
<text x="136.8" y="49.2">27</text>
<text x="109.5" y="55.5">13</text>
<text x="136.8" y="55.5">23</text>
<text x="113.3" y="64" transform="rotate(-90 113.3 64)">1</text>
<text x="114.9" y="64" transform="rotate(-90 114.9 64)">3</text>
<text x="116.5" y="64.8" transform="rotate(-90 116.5 64.8)">20</text>
<text x="118.1" y="64.8" transform="rotate(-90 118.1 64.8)">17</text>
<text x="119.6" y="64.8" transform="rotate(-90 119.6 64.8)">35</text>
<text x="121.2" y="64.8" transform="rotate(-90 121.2 64.8)">36</text>
<text x="122.8" y="64.8" transform="rotate(-90 122.8 64.8)">37</text>
<text x="124.3" y="64.8" transform="rotate(-90 124.3 64.8)">38</text>
<text x="125.9" y="64.8" transform="rotate(-90 125.9 64.8)">39</text>
<text x="127.5" y="64.8" transform="rotate(-90 127.5 64.8)">40</text>
<text x="129" y="64.8" transform="rotate(-90 129 64.8)">41</text>
<text x="130.6" y="64.8" transform="rotate(-90 130.6 64.8)">42</text>
<text x="132.2" y="64.8" transform="rotate(-90 132.2 64.8)">43</text>
<text x="133.8" y="64.8" transform="rotate(-90 133.8 64.8)">44</text>
<text x="123.9" y="78.3">VCC_3V3</text>
<text x="136.4" y="78.3">VCC_3V3</text>
<text x="175.7" y="78.3">VCC_3V3</text>
<text x="148" y="93.2">1</text>
<text x="148" y="94.7">2</text>
<text x="149.8" y="91.7">USON-8</text>
<text x="163.5" y="93.2">8</text>
<text x="163.5" y="94.7">7</text>
<text x="148" y="96.3">3</text>
<text x="148" y="97.9">4</text>
<text x="148" y="99.4">9</text>
<text x="163.5" y="96.3">6</text>
<text x="163.5" y="97.9">5</text>
<text x="126.2" y="141.9">25V</text>
<text x="210.8" y="143.4">1</text>
<text x="210.8" y="145">2</text>
<text x="210.8" y="146.6">3</text>
<text x="210.8" y="148.1">4</text>
<text x="126.2" y="153">25V</text>
</g>
<g font-size="1.4" fill="#f00">
<text x="40.5" y="27.9">MICRO_JTAG_TMS</text>
<text x="40.5" y="29.5">MICRO_JTAG_TCK</text>
<text x="40.5" y="31.1">MICRO_JTAG_TDI</text>
<text x="40.5" y="32.6">MICRO_JTAG_TDO</text>
<text x="40.5" y="34.2">MICRO_JTAG_TRSTN</text>
<text x="79.5" y="38.9">MICRO_UART_RX</text>
<text x="79.8" y="37.3">MICRO_UART_TX</text>
<text x="90.4" y="41.4">MICRO_JTAG_TMS</text>
<text x="93.6" y="36.7">MICRO_UART_TX</text>
<text x="93.6" y="38.2">MICRO_UART_RX</text>
<text x="149.8" y="39.1">SYSTEM_RESET</text>
<text x="90.4" y="43">MICRO_JTAG_TCK</text>
<text x="90.4" y="46.1">MICRO_JTAG_TDO</text>
<text x="90.4" y="47.7">MICRO_JTAG_TRSTN</text>
<text x="90.4" y="44.5">MICRO_JTAG_TDI</text>
<text x="149.6" y="46.8">NFC_TX2</text>
<text x="85.7" y="53.9">ADC1</text>
<text x="85.7" y="52.4">ADC2</text>
<text x="85.7" y="50.8">ADC3</text>
<text x="85.7" y="49.2">ADC4</text>
<text x="149.6" y="48.3">NFC_TX1</text>
<text x="114" y="93.2">ADC1</text>
<text x="114" y="94.8">ADC3</text>
<text x="178.4" y="96.4">ADC2</text>
<text x="178.4" y="97.9">ADC4</text>
<text x="69.8" y="133.1">NFC_TX1</text>
<text x="69.8" y="159.9">NFC_TX2</text>
</g>
<g font-size="1.4" fill="#000080">
<text x="93.3" y="27.3">C33</text>
<text x="93.3" y="28.9">100nF</text>
<text x="102.7" y="27.3">C32</text>
<text x="102.7" y="28.9">100nF</text>
<text x="112.1" y="27.3">C31</text>
<text x="112.1" y="28.9">100nF</text>
<text x="131" y="32">U9</text>
<text x="131" y="33.6">ISM43341-M4G-L44_FP</text>
<text x="36.7" y="41.4">TMS</text>
<text x="36.7" y="43">TCK</text>
<text x="36.7" y="44.6">TDI</text>
<text x="36.7" y="46.1">TDO</text>
<text x="36.7" y="47.7">TRSTN</text>
<text x="128.8" y="87">R45</text>
<text x="128.8" y="88.9">47K</text>
<text x="149.8" y="88.5">U10</text>
<text x="149.8" y="90.1">MX25L1606EZUI-12G</text>
<text x="203.2" y="98">C40</text>
<text x="203.2" y="99.5">100nF</text>
<text x="143.5" y="130.2">C34</text>
<text x="96.4" y="132.5">L4</text>
<text x="105.8" y="132.5">330nH</text>
<text x="143.5" y="136.6">82pF</text>
<text x="167.1" y="137.2">C36</text>
<text x="181.2" y="132.5">R43</text>
<text x="190.6" y="132.5">1R5</text>
<text x="126.2" y="138.8">C35</text>
<text x="126.2" y="140.4">180pF</text>
<text x="167.1" y="138.8">43pF</text>
<text x="210.6" y="141.9">501568-0207</text>
<text x="217.3" y="140.4">J6</text>
<text x="126.2" y="149.8">C37</text>
<text x="167.1" y="149.8">C38</text>
<text x="126.2" y="151.3">180pF</text>
<text x="167.1" y="151.3">43pF</text>
<text x="94.8" y="159.2">L5</text>
<text x="105.8" y="159.2">330nH</text>
<text x="143.5" y="156.8">C39</text>
<text x="182.8" y="159.2">R44</text>
<text x="192.2" y="159.2">1R5</text>
<text x="143.5" y="163.3">82pF</text>
</g>
<g font-size="1.4" fill="#004080">
<text x="112.9" y="39.2">RX</text>
<text x="112.9" y="37.6">TX</text>
<text x="119.1" y="40.1" transform="rotate(-90 119.1 40.1)">VDD1</text>
<text x="120.6" y="40.1" transform="rotate(-90 120.6 40.1)">VDD2</text>
<text x="123.8" y="40" transform="rotate(-90 123.8 40)">VBAT</text>
<text x="126.9" y="40.6" transform="rotate(-90 126.9 40.6)">WKUP</text>
<text x="128.5" y="38.2" transform="rotate(-90 128.5 38.2)">DP</text>
<text x="130" y="38.4" transform="rotate(-90 130 38.4)">DM</text>
<text x="131" y="39.2">RSTN</text>
<text x="132" y="40.8">SSN</text>
<text x="112.9" y="42.4">TMS</text>
<text x="112.9" y="43.9">TCK</text>
<text x="112.9" y="45.5">TDI</text>
<text x="112.9" y="47.1">TDO</text>
<text x="131.1" y="47.1">CFG1</text>
<text x="131.3" y="45.5">MOSI</text>
<text x="131.3" y="43.9">MISO</text>
<text x="132" y="42.4">SCK</text>
<text x="112.9" y="48.6">TRSTN</text>
<text x="112.9" y="50.2">ADC4</text>
<text x="112.9" y="51.8">ADC3</text>
<text x="112.9" y="53.3">ADC2</text>
<text x="130.6" y="53.3">GPIO2</text>
<text x="130.6" y="51.8">GPIO3</text>
<text x="130.6" y="50.2">GPIO4</text>
<text x="131.1" y="48.6">CFG0</text>
<text x="112.9" y="54.9">ADC1</text>
<text x="112.9" y="56.5">ADC0</text>
<text x="130.6" y="56.5">GPIO0</text>
<text x="130.6" y="54.9">GPIO1</text>
<text x="114.3" y="61.3" transform="rotate(-90 114.3 61.3)">GND1</text>
<text x="115.9" y="61.3" transform="rotate(-90 115.9 61.3)">GND2</text>
<text x="117.5" y="61.3" transform="rotate(-90 117.5 61.3)">GND3</text>
<text x="119.1" y="61.3" transform="rotate(-90 119.1 61.3)">GND4</text>
<text x="120.6" y="61.3" transform="rotate(-90 120.6 61.3)">GND5</text>
<text x="122.2" y="61.3" transform="rotate(-90 122.2 61.3)">GND6</text>
<text x="123.8" y="61.3" transform="rotate(-90 123.8 61.3)">GND7</text>
<text x="125.3" y="61.3" transform="rotate(-90 125.3 61.3)">GND8</text>
<text x="126.9" y="61.3" transform="rotate(-90 126.9 61.3)">GND9</text>
<text x="128.5" y="61.3" transform="rotate(-90 128.5 61.3)">GND10</text>
<text x="130" y="61.3" transform="rotate(-90 130 61.3)">GND11</text>
<text x="131.7" y="61.3" transform="rotate(-90 131.7 61.3)">GND12</text>
<text x="133.2" y="61.3" transform="rotate(-90 133.2 61.3)">GND13</text>
<text x="134.8" y="61.3" transform="rotate(-90 134.8 61.3)">GND14</text>
<text x="150.6" y="94.2">CS#</text>
<text x="150.6" y="95.8">SO/SIO1 HOLD#</text>
<text x="158.6" y="94.2">VCC</text>
<text x="150.6" y="97.3">WP#</text>
<text x="150.6" y="98.9">GND</text>
<text x="150.6" y="100.5">EPAD</text>
<text x="156.7" y="98.9">SI/SIO0</text>
<text x="157.9" y="97.3">SCLK</text>
<text x="213.4" y="146">2</text>
<text x="213.4" y="144.4">1</text>
<text x="213.4" y="147.6">HOLD1</text>
<text x="213.4" y="149.1">HOLD2</text>
</g>
</svg>
